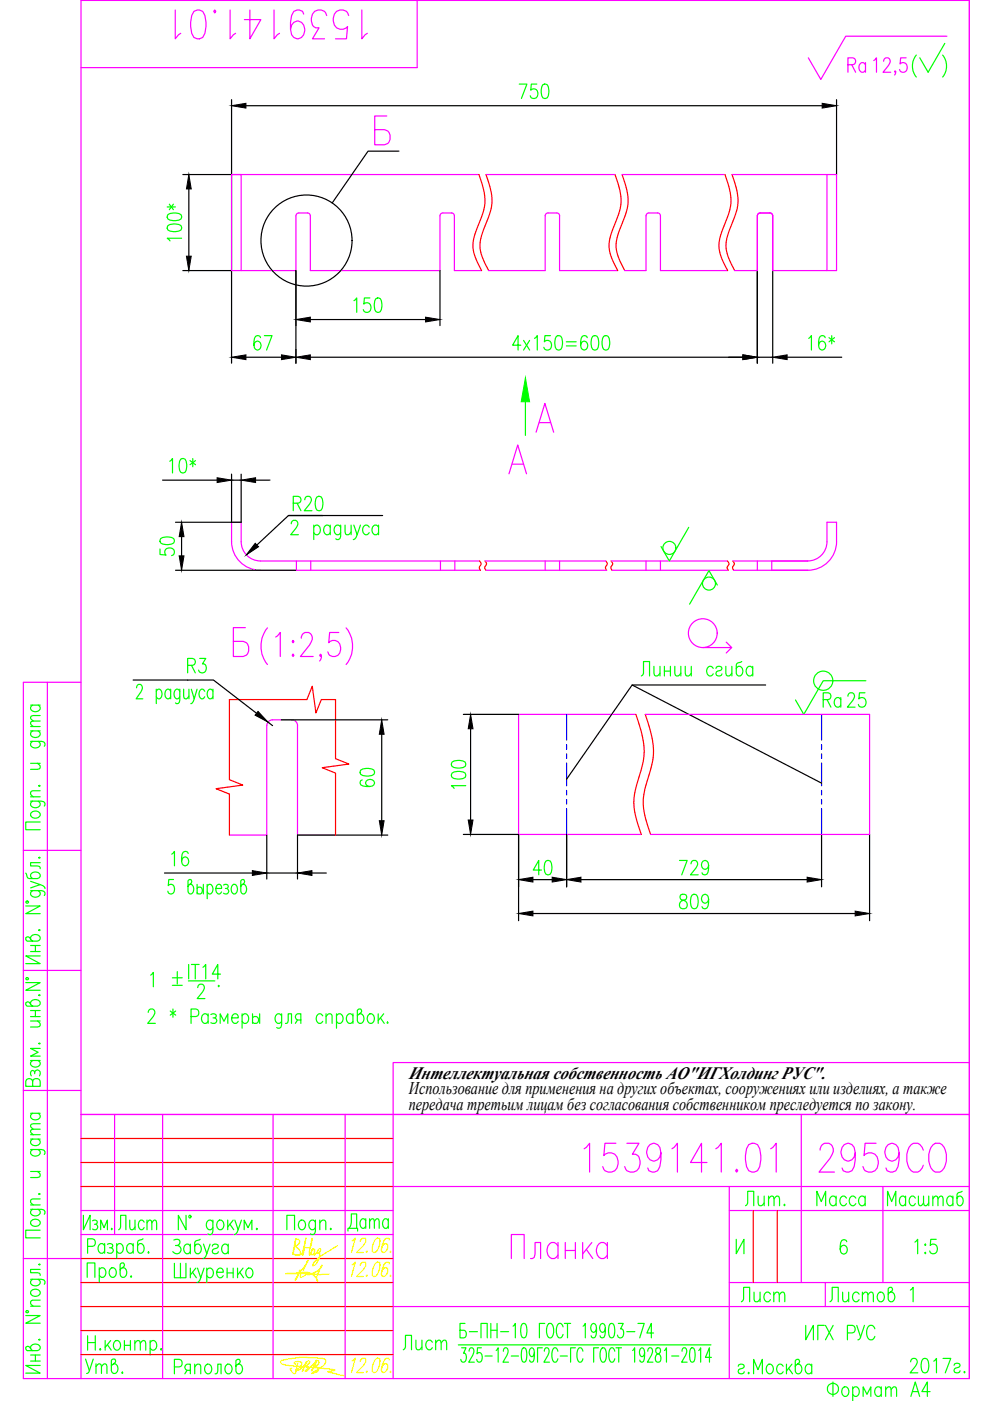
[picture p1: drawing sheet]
<svg xmlns="http://www.w3.org/2000/svg" width="210mm" height="297mm" viewBox="0 0 210 297" stroke-linecap="round" stroke-linejoin="round" font-family="sans-serif">
<g fill="none" stroke="#f0f" stroke-width=".25">
<path d="M88.4 .1v14.2h-71.2M187.3 13l.3-.6 .7-.1a.95 .95 0 0 1 .1 1.6l-1.2 1.4h1.7M200.8 7.7h-21.5l-5.3 9.1-2.6-4.5M205.5 .1v292.2M49.1 37h52.4M82 24.6h-2.6v6.1h2.1a1.66 1.66 0 0 0 1.3-1.6 1.66 1.66 0 0 0-1.3-1.6h-2.1M103 37h27.4M131.9 37h21.8M155.2 37h22.2v20.4h-13.6v-11.6a.59 .59 0 0 0-.6-.6l-2-.1a.61 .61 0 0 0-.6 .7v11.6h-4.8M175.3 37v20.4M93.9 45.2l1.8-.1a.61 .61 0 0 1 .6 .7v11.6h5.8M93.9 45.1a.63 .63 0 0 0-.6 .7v11.6h-27.5v-11.6a.59 .59 0 0 0-.6-.6l-1.8-.1a.63 .63 0 0 0-.7 .7v11.6h-13.6v-20.4h2v20.4"/>
<path d="M103.6 57.4h12v-11.6a.61 .61 0 0 1 .6-.7l1.8 .1a.59 .59 0 0 1 .6 .6v11.6h12.4M132.5 57.4h4.5v-11.6a.61 .61 0 0 1 .6-.7l1.8 .1a.59 .59 0 0 1 .6 .6v11.6h14.3M108.6 98.4h2.3M113.7 91.6l1.8-6.1 1.9 6.1M114.4 89.6h2.3M55.2 118.9h46.5M55.2 118.9a4.1 4.1 0 0 1-4.1-4v-4.2h-2v4.1a6.1 6.1 0 0 0 6.1 6.1M62.8 118.9v2M65.9 118.9v2M93.4 118.9v2M96.4 118.9v2M102.8 118.9h25.6"/>
<path d="M107.9 100.5l1.9-6.2 1.8 6.2M115.6 118.9v2M118.6 118.9v2M129.6 118.9h24.6M137 118.9v2M140 118.9v2M155.4 118.9h15.9a4.1 4.1 0 0 0 4-4v-4.2h2.1v4.1a6.1 6.1 0 0 1-6.1 6.1h-15.7M160.6 118.9v2M163.6 118.9v2M52 133.1h-2.5v6.1h2.1a1.66 1.66 0 0 0 1.2-1.6 1.66 1.66 0 0 0-1.2-1.6h-2.1M55.2 120.9h46.7M56.7 133.1a6.2 6.2 0 0 0 0 7.8"/>
<path d="M58.5 135.1l.9-1v5.1M62.1 135.8l.2 .2-.2 .3-.2-.3zM62.1 138.7l.2 .2-.2 .3-.2-.3zM63.9 135.3a1.24 1.24 0 0 1 .8-1.2h.7a1.32 1.32 0 0 1 .6 1.9l-.4 .8-1.9 2.4h2.7M68.1 138.9l-.1 .3-.2-.3 .2-.2a1.08 1.08 0 0 1-.2 1.5M71.8 134.1h-1.9l-.2 2.2a1.48 1.48 0 0 1 1.9-.3 1.48 1.48 0 0 1 .6 1.7 1.38 1.38 0 0 1-1.1 1.5 1.38 1.38 0 0 1-1.6-1M73.4 133.1a6.2 6.2 0 0 1 0 7.8M103 120.9h25.6M129.8 120.9h24.6M154 136.1l1.1 1.2h-6.1M155.1 137.3l-1.1 1.1M10 144.7v147.6"/>
<path d="M17.2 144.7h-12.2v147.6h200.5M134.8 151.5h-24.8v25.4h26M136.8 151.5h47.6v25.4h-46.5M48.6 177.1h8v-23.3a1.22 1.22 0 0 1 1.2-1.2h4.1a1.22 1.22 0 0 1 1.2 1.2v23.3h8M5 180.3h12.2M5 205.7h12.2M5 231.2h12.2M17.2 236.3h188.3M24.3 236.3v25.4M34.5 236.3v56M57.9 236.3v56M73.2 236.3v56"/>
<path d="M169.9 236.3v35.6M205.5 225.3h-122.1v67M17.2 256.7h66.2M83.4 251.6h122.1M154.6 256.7h50.9M154.6 251.6v40.7M187.2 251.6v20.3M5 266.8h12.2M17.2 261.7h66.2M83.4 277h122.1M154.6 271.9h50.9M17.2 292.3v-292.2h188.3v292.2"/>
<circle cx="149" cy="134.2" r="3.1"/>
</g>
<g fill="none" stroke="#000" stroke-width=".25">
<path d="M38.8 37h10.3M49.1 21.1v55.9M52.1 22.4h122.2M84.6 32h-6.6l-7.6 11M177.4 21.1v15.9M38.8 57.4h10.3M40 40.1v14.2M62.7 57.4v19.6M93.3 57.4v11.6M160.6 57.2v19.8M163.8 57.2v19.8M65.8 75.7h91.7"/>
<path d="M65.8 67.8h24.4M160.6 75.7h3.2M166.9 75.7h11.6M34.5 101.8h11.5M49.1 100.5v10.2M49.1 101.8h2M51.1 100.5v10.2h-13.9M54.2 101.8h3M61.2 109.3h19.9M68.5 109.3h-7.3l-6.7 6.3M37.2 120.9h25.6M28.2 144.2h17.1l9.1 7"/>
<path d="M56.8 153.1l1 .7M59.6 152.6h22.6M80.9 155.7v18.3M98.2 151.5h11.8M99.8 154.5v19.4M134 145.2h28.3M56.6 177.1v9.3M82.2 177.1h-19.1v9.3M98.2 176.9h11.8v18.3M120.1 165.2l13.9-20 40.2 20.8M120.1 176.9v11.1M174.2 176.9v11.1"/>
<path d="M184.4 176.9v18.3M34.9 185.1h18.6M56.6 185.1h6.5M66.1 185.1h3.1M113 193.7h68.3M123.2 186.5h47.9"/>
<circle cx="65" cy="51" r="9.7"/>
</g>
<g fill="none" stroke="#0f0" stroke-width=".25">
<path d="M111.4 85.2v7.1M61.8 111l.2-.5 .7-.2a.95 .95 0 0 1 .1 1.6l-1.2 1.5h1.7M62.2 106.7h1a.74 .74 0 0 0 .6-.7 .74 .74 0 0 0-.6-.8h-1v3.1M63 106.7l.8 1.6M64.6 106l.3-.6 .7-.2a.95 .95 0 0 1 .1 1.6l-1.2 1.5h1.6M66.5 111.8a.68 .68 0 0 1 .7-.5 .68 .68 0 0 1 .6 .5 1.03 1.03 0 0 1-.8 1.6l-.5-.5M66.5 111.3v3.1M67.2 105.4l.6-.2a1.49 1.49 0 0 1 .7 1.8l-.4 1.1-.6 .2a1.49 1.49 0 0 1-.7-1.8zM70 111.8a.68 .68 0 0 0-.6-.5 .68 .68 0 0 0-.7 .5 1.03 1.03 0 0 0 .9 1.6l.4-.5M70 111.3v2.1M72.2 111.8l-.2-.3a.65 .65 0 0 0-1 .3 1.03 1.03 0 0 0 .8 1.6l.4-.5M72.2 111.3l-.1 2.8-.3 .3-.6-.2"/>
<path d="M73.2 111.3l.1 1.9 .6 .2 .5-.6M74.4 111.3v2.1M75 111.3l.7 2.1 .7-2.1M75.7 113.4l-.2 .6-.6 .4M78.3 111.8a.68 .68 0 0 0-.7-.5 .68 .68 0 0 0-.6 .5 1.03 1.03 0 0 0 .8 1.6l.5-.5M80.3 111.8a.68 .68 0 0 0-.7-.5 .68 .68 0 0 0-.6 .5 1.03 1.03 0 0 0 .8 1.6l.5-.5M80.3 111.3v2.1M146 111.8l-4.1 7.1-1.7-3M42.3 139.6h1.3l-.7 1.2h.4a.96 .96 0 0 1 .4 1.4 .96 .96 0 0 1-1.5 .2l-.1-.3M152.1 124l-1.8-3-4.1 7.1M6.5 157.2l2.7 .1 .3 .3-.1 .6M6.5 155h2"/>
<path d="M6.5 154h2M6.5 149.5h2M6.9 157.2a.68 .68 0 0 0-.4 .6 .68 .68 0 0 0 .4 .7 1.02 1.02 0 0 0 1.6-.9l-.4-.4M6.9 155a.68 .68 0 0 0-.4 .6 .68 .68 0 0 0 .4 .6 1.02 1.02 0 0 0 1.6-.8l-.4-.4M6.9 149.5a.68 .68 0 0 0-.4 .6 .68 .68 0 0 0 .4 .7 1.02 1.02 0 0 0 1.6-.8l-.4-.5M8.5 152.9l-1.9 .1-.1 .5 .6 .5M8.5 151.7l-1.9 .1-.1 .5 .6 .6M29 145.8l.1-.4a.67 .67 0 0 1 .9-.1 .67 .67 0 0 1 .1 1l-1.2 1.9h1.4M33.1 146.6l.4-.5h.3a1.27 1.27 0 0 1 0 2.1h-.3l-.4-.5M33.1 146.1v3.1M36.2 146.6l-.4-.5a1.04 1.04 0 0 0-.6 1.8l.3 .3h.3l.4-.5M36.2 146.1v2.1"/>
<path d="M38.1 146.6l-.4-.5h-.3a1.27 1.27 0 0 0 0 2.1h.3l.4-.5M38.1 146.1l-.1 2.8-.3 .3-.5-.2M38.9 146.1l.1 1.9 .5 .2 .6-.6M39.8 141.1h1a.75 .75 0 0 0 .6-.8 .75 .75 0 0 0-.6-.7h-1v3.1M40.1 146.1v2.1M40.6 146.1l.6 2.1 .6-2.1M40.6 141.1l.8 1.6M41.2 148.2l-.4 .8-.3 .2M43.4 146.6l-.4-.5h-.3a1.27 1.27 0 0 0 0 2.1h.3l.4-.5M45.1 146.6l-.4-.5h-.3a1.27 1.27 0 0 0 0 2.1h.3l.4-.5M45.1 146.1v2.1M136 143.3l.4-.6v-2.4h1.3v3"/>
<path d="M138.7 141.3l.1 1.9 .6 .1 .5-.6M139.9 141.3v2M140.9 142.3h1.2M140.9 141.3v2M142.1 141.3v2M143.1 141.3l.1 1.9 .6 .1 .6-.6M144.4 141.3v2M145.3 141.3l.1 1.9 .6 .1 .6-.6M146.6 141.3v2M151.2 141.7a.68 .68 0 0 0-.6-.4 .68 .68 0 0 0-.7 .4 1.03 1.03 0 0 0 .9 1.6l.4-.4M151.8 141.7a.68 .68 0 0 1 .6-.4 .68 .68 0 0 1 .7 .4l-.4 .5-.6 .1a.57 .57 0 0 0-.2 .9 .73 .73 0 0 0 1.2-.3M153.9 141.3l.1 1.9 .6 .1 .6-.6"/>
<path d="M155.2 141.3v2M157.3 140.3l-1.1 .4-.1 2a.65 .65 0 0 0 .6 .6 .65 .65 0 0 0 .7-.4 1.02 1.02 0 0 0-.8-1.6l-.5 .4M159.6 141.7a.68 .68 0 0 0-.6-.4 .68 .68 0 0 0-.7 .4 1.03 1.03 0 0 0 .8 1.6l.5-.4M159.6 141.3v2M183.4 146.9h-1.2l-.1 1.3a.89 .89 0 0 1 1.1-.2 .89 .89 0 0 1 .4 1.1 .83 .83 0 0 1-.7 .8 .83 .83 0 0 1-.9-.6M183.6 144.3h-9.1l-4.1 7.2-1.7-3.1M6.5 169.9l2.7 .1 .3 .3-.1 .6M6.5 168.9h2M6.5 161.8h2M6.6 172.3a1.09 1.09 0 0 1 1.2-.3 1.09 1.09 0 0 1 .7 .9 1.07 1.07 0 0 1-1.1 .6 1.07 1.07 0 0 1-.9-1zM6.9 169.9a.68 .68 0 0 0-.4 .6 .68 .68 0 0 0 .4 .6 1.02 1.02 0 0 0 1.6-.8l-.4-.4M7.9 161.8l.6 .6-.1 .6-1.9 .1"/>
<path d="M8.2 166.6l.2-.1 .1 .1-.1 .1zM8.5 174.3h-3v1.6h3M8.5 167.7l-1.9 .1-.1 .6 .6 .5M5.5 192.1h3l-3 1.6h3M5.5 185.1l.4 1.1 2 .1a.66 .66 0 0 0 .6-.6 .66 .66 0 0 0-.4-.7 .93 .93 0 0 0-1.2-.1 .93 .93 0 0 0-.3 1.1l.3 .3M6.5 199.1a1.02 1.02 0 0 1 1-1 1.02 1.02 0 0 1 1 1l-.6 .4h-2.1l-.3-.3v-.4l.4-.2 .3 .1 .7 .8M6.5 188.8l2.7 .2 .3 .3-.1 .6M6.5 186.9l2 .7-2 .7M6.9 188.8l-.4 .5a1.02 1.02 0 0 0 1 .9 1.02 1.02 0 0 0 1-.9l-.4-.5M8.2 197.2l.2-.1 .1 .1-.1 .1zM8.2 181.8l.2-.1 .1 .1-.1 .2zM8.5 187.6l.6 .2 .4 .6"/>
<path d="M8.5 182.9h-2v.7l1.9 .1 .1 .5M36.8 186.5h-1l-.1 1.3a.7 .7 0 0 1 1.2 .1 .95 .95 0 0 1 0 1.2 .95 .95 0 0 1-1.1 .3l-.2-.4M40.3 187.5h.3a1.26 1.26 0 0 1 0 2 .61 .61 0 0 1-.7-.5v-2.2l.3-.3 .4 .1a.75 .75 0 0 1-.5 1l-.2 .3M41.8 188.4a.69 .69 0 0 1 .9-.1 .69 .69 0 0 1 .1 1 .69 .69 0 0 1-.9 .1l-.1-.2M41.8 187.5v2M43.1 187.5v2M43.9 187.9l.4-.4h.3a1.26 1.26 0 0 1 0 2h-.3l-.4-.4M43.9 187.5v3M45.8 188.4h1.2a.61 .61 0 0 0-.2-.7 .61 .61 0 0 0-.7-.1 1.3 1.3 0 0 0 .2 1.9h.3l.4-.4M47.4 187.6a.61 .61 0 0 1 1 .3l-.3 .5h-.3M48.1 188.4a.62 .62 0 0 1 .4 .6 .62 .62 0 0 1-.4 .5l-.7-.1M49.3 187.6l.5-.1a1.26 1.26 0 0 1 0 2 1.06 1.06 0 0 1-.8-.7 1.06 1.06 0 0 1 .3-1.2z"/>
<path d="M51.5 187.5h.3a1.26 1.26 0 0 1 0 2 .61 .61 0 0 1-.7-.5v-2.2l.3-.3 .4 .1a.74 .74 0 0 1-.5 1l-.2 .3M5.5 208.3h3l-3 1.7h3M6.5 212.9a1.02 1.02 0 0 1 1-1 1.02 1.02 0 0 1 1 1l-.6 .4h-2.1l-.3-.3v-.4l.4-.2 .3 .1 .7 .8M6.5 216.5h2M6.5 214.3h2M6.5 215.5h2M6.5 200.5h2M6.5 201.7h2M7.5 200.5v1.2M7.5 214.3v1.2M7.9 216.5l.6 .6-.1 .5-1.9 .1M8.2 211l.2-.1 .1 .1z"/>
<path d="M8.5 202.7h-3l3 1.6h-3M31.4 214.6l.3-.5 .7-.2a.95 .95 0 0 1 .1 1.6l-1.2 1.5h1.6M36.1 214.4l1.2 .8M36.7 213.9v1.8M37.3 214.4l-1.2 .8M40.5 215.5h1.1a.83 .83 0 0 0 .6-.8 .83 .83 0 0 0-.6-.8h-1.1v3.1M44.1 215.4a.68 .68 0 0 0-.6-.5 .68 .68 0 0 0-.7 .5 .93 .93 0 0 0 0 1.1 .93 .93 0 0 0 1.1 .3l.2-.3M44.1 214.9v2.1M44.7 215.1a.73 .73 0 0 1 1.2 .3l-.1 .3-.6 .1M45.5 215.8a.6 .6 0 0 1 .5 .6 .6 .6 0 0 1-.5 .6l-.8-.2M46.7 217v-2.1l.8 1.6 .8-1.6v2.1M49.1 215.8h1.4a.68 .68 0 0 0-.4-.8 .68 .68 0 0 0-.9 .4 1.02 1.02 0 0 0 .8 1.6l.5-.5"/>
<path d="M51.3 215.4a.68 .68 0 0 1 .7-.5 .68 .68 0 0 1 .6 .5 1.02 1.02 0 0 1-.8 1.6l-.5-.5M51.3 214.9v3.1M53.5 215.8a.75 .75 0 0 1 1.2 0 .75 .75 0 0 1-.3 1.2h-.5l-.4-.3M53.5 214.9v2.1M55.1 214.9v2.1M59.7 215.4l-.2-.3a.82 .82 0 0 0-1 .1 .82 .82 0 0 0-.2 .9 .82 .82 0 0 0 .9 .9l.5-.5M59.7 214.9l-.1 2.8-.4 .3-.5-.1M60.5 217l.5-.2 .1-1.9h.7v2.1M63.1 216.3l-.5 .7M63.8 216.3h-.7l-.2-.2a.68 .68 0 0 1 .2-1.2h.7v2.1M68.4 215.4l-.4-.5a1.02 1.02 0 0 0-1 1.1 1.02 1.02 0 0 0 1 1l.4-.5M69.1 215.5l.6-.6 .6 .2 .1 1.9"/>
<path d="M69.1 214.9v2.1M71.3 215.4a.68 .68 0 0 1 .7-.5 .68 .68 0 0 1 .6 .5 1.02 1.02 0 0 1-.8 1.6l-.5-.5M71.3 214.9v3.1M74.8 215.4a.68 .68 0 0 0-.6-.5 .68 .68 0 0 0-.6 .5 .93 .93 0 0 0-.1 1.1 .93 .93 0 0 0 1.1 .3l.2-.3M74.8 214.9v2.1M76.2 214.9a1.02 1.02 0 0 1 1 1.1 1.02 1.02 0 0 1-1 1l-.4-.6v-2.2l.3-.3h.4l.2 .5-.1 .2-.8 .8M78.2 215.1a.82 .82 0 0 1 1 .1 .82 .82 0 0 1 .2 .9 .82 .82 0 0 1-1 .9 1.19 1.19 0 0 1-.2-1.9zM80.2 214.9v2.1M80.7 215.8l.8 1.2M81.4 214.9l-1.2 1.5M82.2 216.7l.1 .1-.1 .2-.1-.2zM6.5 224.8h2"/>
<path d="M6.5 236h2M6.9 236a.68 .68 0 0 0-.4 .7 .68 .68 0 0 0 .4 .6 1.02 1.02 0 0 0 1.6-.8l-.4-.5M6.9 229.3a.75 .75 0 0 0-.7-.6 .75 .75 0 0 0-.7 .6v1h3v-1a.83 .83 0 0 0-.8-.6 .83 .83 0 0 0-.8 .6v1M6.9 224.8l-.4 .5a1.02 1.02 0 0 0 1 1 1.02 1.02 0 0 0 1-1l-.4-.5M7.4 227.3a.6 .6 0 0 1 .5-.5 .6 .6 0 0 1 .6 .5l-.1 .8M7.4 227.6v-.3l-.5-.4a.73 .73 0 0 0-.3 1.2M8.2 221.2l.2-.1 .1 .1-.1 .2zM8.5 239.4l-1.9 .1-.1 .5 .6 .6M8.5 238.2l-1.9 .2-.1 .4 .6 .6M8.5 222.3h-2l1.6 .8-1.6 .8h2M6.5 256.4l2.7 .1 .3 .4-.1 .5M6.5 243.7l2.7 .1 .3 .4-.1 .6"/>
<path d="M6.5 255.5h2M6.5 248.4h2M6.5 241.5h2M6.5 240.6h2M6.6 258.8a1.09 1.09 0 0 1 1.2-.3 1.09 1.09 0 0 1 .7 .9 1.07 1.07 0 0 1-1.1 .6 1.07 1.07 0 0 1-.9-.9zM6.9 256.4a.68 .68 0 0 0-.4 .6 .68 .68 0 0 0 .4 .7 1.02 1.02 0 0 0 1.6-.8l-.4-.5M6.9 243.7a.68 .68 0 0 0-.4 .7 .68 .68 0 0 0 .4 .6 1.02 1.02 0 0 0 1.6-.8l-.4-.5M6.9 241.5a.68 .68 0 0 0-.4 .6 .68 .68 0 0 0 .4 .7 1.02 1.02 0 0 0 1.6-.8l-.4-.5M7.9 248.4l.6 .6-.1 .5-1.9 .2M8.2 253.1l.2-.1 .1 .1-.1 .2zM8.5 254.2l-1.9 .1-.1 .6 .6 .6M17.7 257.7v3l1.4-3v3"/>
<path d="M19.6 258.8a.61 .61 0 0 1 1 .3l-.3 .5h-.3M20.3 259.6a.62 .62 0 0 1 .4 .5 .62 .62 0 0 1-.4 .6l-.7-.1M39.4 257.7v3l-1.6-3v3M45.1 259.1l-.2-.3a.65 .65 0 0 0-1 .3 1.03 1.03 0 0 0 .8 1.6l.4-.4M45.1 258.7l-.1 2.7-.3 .3-.6-.1M46.3 258.8a.65 .65 0 0 1 1 .3 1.03 1.03 0 0 1-.8 1.6 1.2 1.2 0 0 1-.2-1.9zM48.3 258.7v2M48.7 259.6l.9 1.1M49.4 258.7l-1.1 1.4M49.8 258.7l.7 2 .7-2M63.6 258.8a.65 .65 0 0 1 1.1 .3 1.03 1.03 0 0 1-.9 1.6 1.2 1.2 0 0 1-.2-1.9zM66.9 259.1l-.3-.3a.65 .65 0 0 0-1 .3 1.03 1.03 0 0 0 .8 1.6l.5-.4"/>
<path d="M66.9 258.7l-.1 2.7-.4 .3-.6-.1M67.8 259.3l.6-.6 .6 .1 .1 1.9M67.8 258.7v2M5.5 278.9h3l-3 1.7h3M6.5 271.2l2.7 .2 .3 .3-.1 .6M6.5 276.9h2M6.6 273.7a1.09 1.09 0 0 1 1.2-.3 1.09 1.09 0 0 1 .7 .9 1.07 1.07 0 0 1-1.1 .5 1.07 1.07 0 0 1-.9-.9zM6.9 271.2a.68 .68 0 0 0-.4 .7 .68 .68 0 0 0 .4 .6 1.02 1.02 0 0 0 1.6-.8l-.4-.5M8.2 268.1l.2-.1 .1 .1-.1 .1zM8.5 260.8h-3v1.7h3M8.5 275.7l-1.9 .1-.1 .6 .6 .5M8.5 269.1h-2v.7l1.9 .2 .1 .4"/>
<path d="M18.5 270.8v-3h1.6v3M18.6 264.3h1a.83 .83 0 0 0 .6-.8 .83 .83 0 0 0-.6-.8h-1v3M21.1 269.2a.68 .68 0 0 1 .6-.4 .68 .68 0 0 1 .6 .4 1.02 1.02 0 0 1-.8 1.6l-.4-.4M21.1 268.8v3M21.3 260.7v-2l.8 1.6 .7-1.6v2M22.2 264.1l-.5-.4a1.02 1.02 0 0 0-.9 1 1.02 1.02 0 0 0 .9 1l.5-.4M22.2 263.7v2M22.8 263.8a.73 .73 0 0 1 1.1 .3l-.3 .4h-.4M23.5 268.9a.65 .65 0 0 1 1 .3 1.02 1.02 0 0 1-.8 1.6 1.2 1.2 0 0 1-.2-1.9zM23.6 264.5a.6 .6 0 0 1 .4 .6 .6 .6 0 0 1-.4 .6l-.8-.1M24.7 264.1l.5-.4a1.02 1.02 0 0 1 1 1 1.02 1.02 0 0 1-1 1l-.5-.4M24.7 263.7v3"/>
<path d="M25.9 268.8a1.02 1.02 0 0 1 1 1 1.02 1.02 0 0 1-1 1l-.4-.6v-2.1l.3-.3h.4l.2 .4-.1 .3-.8 .7M27.8 270.5l.1 .2-.1 .1-.1-.1zM28.2 264.1l-.4-.4a1.02 1.02 0 0 0-1 1 1.02 1.02 0 0 0 1 1l.4-.4M28.2 263.7v2M30.3 262.7l-1 .4-.1 2a.66 .66 0 0 0 .5 .6 .66 .66 0 0 0 .7-.4 1.03 1.03 0 0 0-.8-1.6l-.4 .4M31.5 265.4l.1 .2-.1 .1-.1-.1zM36.9 262.9l.8-.1a.63 .63 0 0 1 .3 1l-.3 .3a.92 .92 0 0 1 .5 1.4 .92 .92 0 0 1-1.6-.1M37 267.9v3h2.4v-3M37.2 264.1h.5M38.3 267.9v3M40.4 264.2a.68 .68 0 0 0-.7-.4 .68 .68 0 0 0-.6 .4 1.03 1.03 0 0 0 .8 1.6l.5-.4M40.4 263.8v2"/>
<path d="M40.4 268.9v2M40.8 269.7l.8 1.2M41.5 268.9l-1.1 1.4M41.9 268.9l.7 2 .7-2M42.4 262.8l-1 .4-.1 2a.65 .65 0 0 0 .6 .6 .65 .65 0 0 0 .7-.4 1.02 1.02 0 0 0-.8-1.6l-.5 .4M42.6 270.9l-.3 .6-.5 .4M43.1 263.8l.7 2 .7-2M43.8 265.8l-.2 .6-.6 .4M43.8 269.3a.68 .68 0 0 1 .7-.5 .68 .68 0 0 1 .6 .5 1.03 1.03 0 0 1-.8 1.6l-.5-.4M43.8 268.9v3M45 264.2a.68 .68 0 0 1 .7-.4 .68 .68 0 0 1 .6 .4l-.4 .5-.5 .1a.57 .57 0 0 0-.3 .9 .73 .73 0 0 0 1.2-.3M45.9 269.7h1.4a.68 .68 0 0 0-.4-.8 .68 .68 0 0 0-.8 .4 1.03 1.03 0 0 0 .8 1.6l.4-.4"/>
<path d="M48.2 269.9h1.2M48.2 268.9v2M48.4 264.2a.68 .68 0 0 0-.7-.4 .68 .68 0 0 0-.6 .4 1.03 1.03 0 0 0 .8 1.6l.5-.4M48.4 263.8v2M49.4 268.9v2M50.4 268.9v2M50.5 260.7l-.2 .6-.6 .4M50.8 269.7l.8 1.2M51.5 268.9l-1.1 1.4M51.8 260.7v-2l.8 1.6 .8-1.6v2M52.5 269a.65 .65 0 0 1 1 .3 1.03 1.03 0 0 1-.8 1.6 1.2 1.2 0 0 1-.2-1.9zM54.5 260.4l.1 .2-.1 .1-.2-.1z"/>
<path d="M60.8 260.7v-3h1.7v3M70.1 260.4l.1 .2-.1 .1-.1-.1zM156.1 262.8v3l1.6-3v3M179.5 263.3l-.1-.3-.3-.2-.6 .2a2.84 2.84 0 0 0 0 2.8 .68 .68 0 0 0 1-.3 .87 .87 0 0 0 0-1.1 .87 .87 0 0 0-1-.3l-.4 .8M193 273.5l.6-.6v3.1M194 263.3l.6-.5v3M196.2 263.8l.1 .1-.1 .2-.1-.2zM196.2 265.5l.1 .2-.1 .1-.1-.1zM198.5 262.8h-1.2l-.1 1.3a.89 .89 0 0 1 1.1-.2 .89 .89 0 0 1 .4 1 .83 .83 0 0 1-.6 .9 .83 .83 0 0 1-1-.6M6.5 285.9a1.02 1.02 0 0 1 1-.9 1.02 1.02 0 0 1 1 .9l-.6 .5h-2.1l-.3-.4v-.3l.4-.3 .3 .1 .7 .9M6.5 287.3h2M6.5 288.6h2"/>
<path d="M7.5 287.3v1.3M8.2 284l.2-.1 .1 .1-.1 .2zM8.5 289.5h-3l3 1.6h-3M18.6 283.2v3.1M18.6 284.7h1.6M20.2 283.2v3.1M22.3 284.2v2.1M23.5 284.2l-1.2 1.5M24.4 284.4a.65 .65 0 0 1 1 .3 1.02 1.02 0 0 1-.8 1.6 1.2 1.2 0 0 1-.2-1.9zM26.4 284.2v2.1M27.7 284.2v2.1M28.6 284.8l.6-.6 .4 .2 .1 1.9"/>
<path d="M28.6 284.2v2.1M29.7 284.8l.6-.6 .5 .2 .1 1.9M31.8 284.7a.68 .68 0 0 1 .7-.5 .68 .68 0 0 1 .6 .5 1.02 1.02 0 0 1-.8 1.6l-.5-.5M31.8 284.2v3.1M34.2 286l.1 .1-.1 .2-.2-.2zM37 289.8h1a.83 .83 0 0 0 .6-.8 .83 .83 0 0 0-.6-.8h-1v3.1M39.7 290.5l-.5 .8M40.4 290.5h-.7l-.3-.1a.68 .68 0 0 1 .3-1.2h.7v2.1M41.3 289.8l.6-.6 .5 .2 .2 1.9M41.3 289.2v2.1M43.7 289.4a.65 .65 0 0 1 1.1 .3 1.03 1.03 0 0 1-.8 1.6 1.2 1.2 0 0 1-.3-1.9zM45.6 291.3l.5-.2 .1-1.9h.7v2.1"/>
<path d="M48 289.4a.65 .65 0 0 1 1.1 .3 1.03 1.03 0 0 1-.8 1.6 1.2 1.2 0 0 1-.3-1.9zM50.5 289.2a1.02 1.02 0 0 1 .9 1 1.02 1.02 0 0 1-.9 1.1l-.5-.6v-2.2l.4-.3h.3l.2 .4-.1 .3-.8 .8M97.2 285.1h53.5M97.9 285.8h.9l-.5 1.1h.2a1.26 1.26 0 0 1-.1 1.9 .55 .55 0 0 1-.7-.6M98.6 280.6h-1.1v3.1h.9a.9 .9 0 0 0 .5-.9 .9 .9 0 0 0-.5-.8h-.9M99.5 286.5v-.2a.56 .56 0 0 1 .6-.5l.3 .2a1.43 1.43 0 0 1-.2 1.4l-.8 1.4h1.2M99.5 282.3h1.7M102 283.7v-3.1h1.3v3.1M102.1 285.8h-.9v1.3a.51 .51 0 0 1 .8-.2 1.37 1.37 0 0 1-.3 1.9 .55 .55 0 0 1-.6-.6M102.8 287.5h1.6M104.1 280.6v3.1M104.1 282h1.3"/>
<path d="M105.2 286.3l.4-.5v3M105.4 280.6v3.1M106.1 282.3h1.7M106.7 286.5v-.2a.56 .56 0 0 1 .7-.5l.3 .5a3.7 3.7 0 0 1-1.1 2.5h1.2M108.4 287.5h1.5M108.8 281.2l.5-.6v3.1M110.7 280.7l.5-.1a1.64 1.64 0 0 1 .5 1.7l-.3 1.2-.4 .2a1.62 1.62 0 0 1-.6-1.8zM110.8 285.9l.4-.1a1.72 1.72 0 0 1 .5 1.7l-.3 1.2-.4 .1a1.69 1.69 0 0 1-.5-1.7zM113.3 286.8l-.2 .7-.3 .1a1.04 1.04 0 0 1-.6-.9 1.04 1.04 0 0 1 .6-.9l.3 .1a3.4 3.4 0 0 1 0 2.8l-.5 .1-.2-.1-.1-.3M115 285.8h-1v3M115.4 286.5v-.2a.56 .56 0 0 1 .7-.5l.3 .5a3.7 3.7 0 0 1-1.1 2.5h1.2M115.5 280.6h-1.1v3.1"/>
<path d="M116.3 280.7l.1-.1a.74 .74 0 0 1 .9 .7 2.21 2.21 0 0 1-.5 2.4 .74 .74 0 0 1-.8-.8 2.58 2.58 0 0 1 .3-2.2zM118.3 286.5l-.3-.6-.5-.1a2.44 2.44 0 0 0 0 3 .67 .67 0 0 0 .8-.7M118.8 287.5h1.5M119.4 281.3a.67 .67 0 0 0-.7-.7 .67 .67 0 0 0-.6 .7 2.21 2.21 0 0 0 .4 2.4 .74 .74 0 0 0 .9-.8M119.7 280.6h1.3M120.3 280.6v3.1M122 285.8h-1v3M123.6 286.5l-.3-.6-.5-.1a2.44 2.44 0 0 0 0 3 .67 .67 0 0 0 .8-.7M123.6 281.2l.5-.6v3.1M126.5 281.6l-.3 .7-.3 .2a1.01 1.01 0 0 1-.7-1 1.01 1.01 0 0 1 .7-.9l.3 .1a3.1 3.1 0 0 1 0 2.8l-.5 .2-.3-.2-.1-.3M126.9 285.8h-1v3M127.6 285.9l.1-.1a.69 .69 0 0 1 .8 .7v1.6a.67 .67 0 0 1-.8 .7 2.56 2.56 0 0 1-.1-2.9z"/>
<path d="M128.4 281.6l-.3 .7-.3 .2a1.01 1.01 0 0 1-.7-1 1.01 1.01 0 0 1 .7-.9l.3 .1a3.2 3.2 0 0 1 0 2.8l-.5 .2-.3-.2-.1-.3M129.3 280.7l.5-.1a1.62 1.62 0 0 1 .5 1.7l-.2 1.2-.5 .2a1.62 1.62 0 0 1-.6-1.8zM130.3 286.5l-.2-.6-.5-.1a2.44 2.44 0 0 0 0 3 .67 .67 0 0 0 .7-.7M130.6 285.8h1.2M131.1 280.6h1l-.5 1.2h.3a1.18 1.18 0 0 1-.2 1.9 .6 .6 0 0 1-.8-.6M131.2 285.8v3M132.9 282.3h1.7M134.1 286.3l.5-.5v3M135.3 280.6h1.3l-1 3.1M136.7 286.8l-.3 .7-.2 .1a1.04 1.04 0 0 1-.6-.9 1.04 1.04 0 0 1 .6-.9l.2 .1a3.4 3.4 0 0 1 0 2.8l-.4 .1-.3-.1v-.3M137.3 286.5v-.2a.56 .56 0 0 1 .7-.5l.3 .2a1.43 1.43 0 0 1-.2 1.4l-.8 1.4h1.1M138.6 282.6h-1.5l1-2v3.1"/>
<path d="M139.1 285.9a.87 .87 0 0 0 .8 1.3 1.05 1.05 0 0 1-.2 1.6 .57 .57 0 0 1-.8-.6 1.23 1.23 0 0 1 1.1-1.4 .6 .6 0 0 0 0-.9 .6 .6 0 0 0-.9 0zM140.9 286.3l.4-.5v3M142.4 287.5h1.5M144.6 286.5v-.2a.56 .56 0 0 1 .7-.5l.3 .5a4 4 0 0 1-1.1 2.5h1.2M146.5 285.9l.4-.1a1.72 1.72 0 0 1 .5 1.7l-.3 1.2-.4 .1a1.72 1.72 0 0 1-.5-1.7zM148.1 286.3l.5-.5v3M150.8 287.8h-1.2l.8-2v3M156.5 289.7a.67 .67 0 0 1 .7-.5 .67 .67 0 0 1 .6 .5l-.4 .4-.5 .2a.56 .56 0 0 0-.3 .8 .73 .73 0 0 0 1.2-.3M158.7 291l.1 .1-.1 .2-.1-.2zM159.8 291.3v-3.1l.9 2.2 .9-2.2v3.1M162.8 289.4l.2-.2a1.02 1.02 0 0 1 1 1 1.02 1.02 0 0 1-1 1.1 1.2 1.2 0 0 1-.2-1.9zM166.1 289.7l-.5-.5a1.03 1.03 0 0 0-.9 1 1.03 1.03 0 0 0 .9 1.1l.5-.5"/>
<path d="M166.8 289.2v2.1M167.2 290.1l.8 1.2M167.9 289.2l-1.1 1.5M169.1 289.2a1.02 1.02 0 0 1 .9 1 1.02 1.02 0 0 1-.9 1.1l-.5-.6v-2.2l.4-.3h.3l.2 .4-.1 .3-.8 .8M170.8 281v3.1l1.7-3.1v3.1M172.1 289.7l-.5-.5a1.02 1.02 0 0 0-.9 1 1.02 1.02 0 0 0 .9 1.1l.5-.5M172.1 289.2v2.1M174.8 281h-1.4v3.1M175 281l1.6 3.1M176.6 293v3.1M176.6 281l-1.6 3.1M178.8 294.2a.65 .65 0 0 1 1.1 .3 1.02 1.02 0 0 1-.9 1.6 1.2 1.2 0 0 1-.2-1.9z"/>
<path d="M179.7 282.6h1a.83 .83 0 0 0 .6-.8 .83 .83 0 0 0-.6-.8h-1v3.1M180.8 294.5a.68 .68 0 0 1 .6-.5 .68 .68 0 0 1 .7 .5 1.02 1.02 0 0 1-.8 1.6l-.5-.5M180.8 294v3M181.7 281l.8 2.5M183 296.1v-2.1l.8 1.6 .8-1.6v2.1M183.3 281l-.9 2.8-.5 .3M185.5 281.7a.82 .82 0 0 0-.8-.7 .82 .82 0 0 0-.8 .7 1.93 1.93 0 0 0 .5 2.4 .87 .87 0 0 0 1.1-.8M186.8 294.5a.68 .68 0 0 0-.6-.5 .68 .68 0 0 0-.6 .5 1.02 1.02 0 0 0 .8 1.6l.4-.5M186.8 294v2.1M187.8 294.6l.6-.6 .4 .2 .1 1.9M187.8 294v2.1M188.9 294.6l.6-.6 .5 .2 .1 1.9"/>
<path d="M193.1 288.7l.2-.5 .7-.2a.96 .96 0 0 1 .1 1.6l-1.1 1.5h1.6M193.1 296.1l1-3.1 .9 3.1M193.5 295h1.1M195.6 288.2l.6-.2a1.49 1.49 0 0 1 .7 1.8l-.3 1.1-.6 .2a1.49 1.49 0 0 1-.7-1.8zM197.2 295h-1.7l1.1-2v3.1M198 288.6l.6-.6v3.1M200 288h1.6l-1.2 3.1M202.3 289.5a.68 .68 0 0 1 .6-.5 .68 .68 0 0 1 .7 .5l-.4 .4-.6 .2a.56 .56 0 0 0-.2 .8 .73 .73 0 0 0 1.2-.3M204.5 290.8l.1 .1-.1 .2-.1-.2z"/>
<circle cx="141.9" cy="116.2" r="1.38"/>
<circle cx="150.3" cy="123.7" r="1.38"/>
<circle cx="174.5" cy="144.3" r="2.04"/>
<circle cx="5.8" cy="191.3" r=".26"/>
<circle cx="5.8" cy="207.5" r=".26"/>
<circle cx="40.2" cy="257.9" r=".26"/>
<circle cx="5.8" cy="278.1" r=".26"/>
<circle cx="176.6" cy="294.5" r="1.19"/>
</g>
<g fill="#000" stroke="#000" stroke-width=".21">
<path d="M49.1 22.4l3-.5v1zM174.3 21.9l3.1 .5-3.1 .5zM40 37l.5 3.1h-1zM39.5 54.3h1l-.5 3.1zM49.1 75.7l3-.5v1zM59.7 75.2l3 .5-3 .5zM62.7 67.8l3.1-.6v1.1zM62.7 75.7l3.1-.5v1zM90.2 67.2l3.1 .6-3.1 .5zM157.5 75.2l3.1 .5-3.1 .5zM163.8 75.7l3.1-.5v1zM46 101.3l3.1 .5-3.1 .5z"/>
<path d="M54.1 115.2l.7 .7-2.6 1.7zM51.1 101.8l3.1-.5v1zM54.7 150.8l2.1 2.3-2.7-1.5zM80.9 152.6l.5 3.1h-1zM99.8 151.5l.5 3h-1zM80.4 174h1l-.5 3.1zM99.3 173.9h1l-.5 3zM53.5 184.6l3.1 .5-3.1 .5zM63.1 185.1l3-.5v1zM110 193.7l3-.5v1zM117.1 186l3 .5-3 .5zM120.1 186.5l3.1-.5v1z"/>
<path d="M171.1 186l3.1 .5-3.1 .5zM181.3 193.2l3.1 .5-3.1 .5z"/>
</g>
<g fill="none" stroke="#f00" stroke-width=".25">
<path d="M101.5 37a12.8 12.8 0 0 1 1.3 6.5 17.5 17.5 0 0 1-1.7 5.1 7.6 7.6 0 0 0 .4 7.5l.6 1.3M103 37a12.4 12.4 0 0 1 1.3 6.5 17.5 17.5 0 0 1-1.7 5.1 7.6 7.6 0 0 0 .4 7.5l.6 1.3M130.4 37a12.7 12.7 0 0 1 1.2 6.5 21.2 21.2 0 0 1-1.9 5.8 7.4 7.4 0 0 0 .6 6.8l.7 1.3M131.9 37a12.8 12.8 0 0 1 1.2 6.5 21.2 21.2 0 0 1-1.9 5.8 7.4 7.4 0 0 0 .6 6.8l.7 1.3M153.7 37a12.8 12.8 0 0 1 1.2 6.5 21.2 21.2 0 0 1-1.9 5.8 7.4 7.4 0 0 0 .6 6.8l.7 1.3M155.2 37a12.8 12.8 0 0 1 1.2 6.5 17.5 17.5 0 0 1-1.7 5.1 7.6 7.6 0 0 0 .4 7.5l.7 1.3M101.7 118.9a.81 .81 0 0 1-.1 1.4l.3 .6M102.8 118.9a.81 .81 0 0 1 0 1.4l.2 .6M128.4 118.9a.81 .81 0 0 1 0 1.4l.2 .6M129.6 118.9a.79 .79 0 0 1-.1 1.4l.3 .6M154.2 118.9a.81 .81 0 0 1 0 1.4l.2 .6M155.4 118.9a.79 .79 0 0 1-.1 1.4l.3 .6"/>
<path d="M134.8 151.5a20.4 20.4 0 0 1 1.7 8.7 37 37 0 0 1-1.8 7.2l-.3 2.4a14.9 14.9 0 0 0 1 5.5l.6 1.6M136.8 151.5a20.9 20.9 0 0 1 1.7 8.3v.4a37 37 0 0 1-1.8 7.2l-.3 2.8a18.9 18.9 0 0 0 1.5 6.7M48.6 177.1v-8.7l-2.8-1.2 5.7-.7-2.9-1.2v-17h16.5l1.1-2.8 .8 5.7 1.1-2.9h3v12.6l2.9 1.1-5.7 .8 2.8 1.1v13.2M17.2 241.4h66.2M17.2 246.5h66.2M17.2 251.6h66.2M159.7 256.7v15.2M164.8 256.7v15.2M17.2 266.8h66.2M17.2 271.9h66.2M17.2 277h66.2M17.2 282.1h66.2"/>
<path d="M17.2 287.2h66.2"/>
</g>
<path d="M111.4 80.1l.9 5.1h-1.8z" fill="#0f0" stroke="#0f0" stroke-width=".21"/>
<g fill="none" stroke="#00f" stroke-width=".25">
<path d="M120.1 151.5v5.4M120.1 157.9v1M120.1 159.8v1M174.2 151.5v5.4M174.2 157.9v1M174.2 159.8v1M120.1 161.8v4.8M120.1 167.6v1M120.1 169.5v1M120.1 171.5v5.4M174.2 161.8v4.8M174.2 167.6v1"/>
<path d="M174.2 169.5v1M174.2 171.5v5.4"/>
</g>
<g fill="none" stroke="#ff0" stroke-width=".25">
<path d="M62.7 262.6l-.6 3.4 .3-1.7a1.87 1.87 0 0 1 .4-1.5 .59 .59 0 0 1 .7 .4 .59 .59 0 0 1-.3 .7l-.7 .4a1.33 1.33 0 0 1 1.1 1.6l-.7 .2-.8-.2a2.22 2.22 0 0 0 1.9-.1l.9-3.3-.7 3.7 .3-1.7h1.1a.46 .46 0 0 0 .4-.6l.2-1.4-.6 3 .1 .6 .1-.1 .2-.6a.38 .38 0 0 0 0 .5 .38 .38 0 0 0 .6 0l.1-.4a.47 .47 0 0 0-.4-.7l-.3 .7a.41 .41 0 0 1 .2-.6 .41 .41 0 0 1 .6 .2l-.2 1 .5-.5a1.03 1.03 0 0 1 .8-.9 .71 .71 0 0 1-.5 1l.3-.1a2.52 2.52 0 0 1-.8 2.5l-.6 .3 .2-.6 .3-.4a12.6 12.6 0 0 1 3.4-2.4l1.4-.9M64.3 269.5l1-2.3-.3 .7-1.6 2.2-.8 1.3 .3-.3 .7-1.8 .1 .4v1.1l.7-.2 1-.8-.1 .5 .5-.1a3.5 3.5 0 0 0 2.5-1.9l-.8 1.5a1.68 1.68 0 0 0-.3 1.7l.2 .1a2.73 2.73 0 0 0-2.9-1.8l-3.9 .3 3.2-.1 1.8 .2h4.2M74.7 263.1l.6-.6-.8 3.1M74.7 268.2l.6-.6-.8 3M76.3 263.2l.1-.1a.64 .64 0 0 1 .5-.6 .64 .64 0 0 1 .7 .3 1.44 1.44 0 0 1-.6 1.3l-1.4 1.5h1.4M76.3 268.3l.1-.1a.64 .64 0 0 1 .5-.6 .64 .64 0 0 1 .7 .3 1.44 1.44 0 0 1-.6 1.3l-1.4 1.4h1.4M77.8 265.3l-.1 .3 .2-.2M77.8 270.3l-.1 .3 .2-.1M79.7 262.6l.6-.1a1.35 1.35 0 0 1 .1 1.7l-.6 1.2-.6 .2a1.35 1.35 0 0 1-.1-1.8zM79.7 267.7l.6-.1a1.35 1.35 0 0 1 .1 1.7l-.6 1.2-.6 .1a1.35 1.35 0 0 1-.1-1.7zM82.5 262.9v-.3l-.4-.1a2.34 2.34 0 0 0-1.2 2v.6l.3 .5a1.24 1.24 0 0 0 .9-1.8l-.3-.1a1.07 1.07 0 0 0-.9 .8M82.5 268v-.3l-.4-.1a2.34 2.34 0 0 0-1.2 2v.6l.3 .4a1.24 1.24 0 0 0 .9-1.7l-.3-.2a1.07 1.07 0 0 0-.9 .9"/>
<path d="M82.8 265.3l-.1 .3 .2-.2M82.8 270.3l-.1 .3 .2-.1M62.7 289.2l-.3-.2a.99 .99 0 0 1 1.6 .2l-.5 .8-.8 .4 .1 .1a2.83 2.83 0 0 0 2.1-1.6v-.2l-.8 2.1 .3-.7a1.93 1.93 0 0 1 1.1-1.6l.1 .1a1.09 1.09 0 0 1-.8 .9 .62 .62 0 0 1 .7 .7 .62 .62 0 0 1-.8 .5v-.1a6.7 6.7 0 0 0 2.4-2.2l-1 2.2 1.1-2a.35 .35 0 0 1 .5 .1 .35 .35 0 0 1-.2 .5l-.4 .4-.5 .1 .6 .1 .2 .3a.54 .54 0 0 1 .1 .6 .54 .54 0 0 1-.6 .3l-.8 .2 2.2-1.5 .7-.7a.68 .68 0 0 0 0-.8 .68 .68 0 0 0-.8-.2 19.7 19.7 0 0 0-8.7 .6 .52 .52 0 0 0 .6 .7l1.6 .3 9.1 .8 .3 .1-1.6 .4 3.4 .8M63.1 289l-.5 2.2h-.3l-.4-.3-.4-.7 .3-.1M74.7 288.5l.6-.6-.8 3.1M76.3 288.7l.1-.2a.64 .64 0 0 1 .5-.5 .64 .64 0 0 1 .7 .2 1.44 1.44 0 0 1-.6 1.3l-1.4 1.5h1.4M77.8 290.7l-.1 .3 .2-.1M79.7 288.1l.6-.2a1.35 1.35 0 0 1 .1 1.8l-.6 1.2-.6 .1a1.35 1.35 0 0 1-.1-1.7zM82.5 288.4v-.3l-.4-.2a2.34 2.34 0 0 0-1.2 2.1v.6l.3 .4a1.24 1.24 0 0 0 .9-1.7l-.3-.2a1.07 1.07 0 0 0-.9 .9M82.8 290.7l-.1 .3 .2-.1"/>
</g>
<g font-size="10.1" fill="#f0f">
<text x="36" y="9.5">1539141.01</text>
<text x="122.8" y="249.8">1539141.01</text>
<text x="172.5" y="249.8">2959СО</text>
</g>
<text font-size="9.3" fill="#f0f" x="107.2" y="268.1">Планка</text>
<text font-size="8.4" fill="#f0f" x="192.3" y="17.6">( )</text>
<text font-size="7.1" fill="#0f0" x="72.7" y="262.1">Дата</text>
<g font-size="6.6" fill="#f0f">
<text x="178.5" y="16.6">Ra</text>
<text x="174.6" y="277.3">Листов</text>
</g>
<g font-size="6.6" fill="#0f0">
<text x="109" y="22.2">750</text>
<text x="39.5" y="52.2" transform="rotate(-90 39.5 52.2)">100*</text>
<text x="52.6" y="75.5">67</text>
<text x="107.6" y="75.5">4x150=600</text>
<text x="170.4" y="75.5">16*</text>
<text x="34.9" y="101.6">10*</text>
<text x="80.4" y="167.9" transform="rotate(-90 80.4 167.9)">60</text>
<text x="35.3" y="184.9">16</text>
<text x="142.9" y="194">809</text>
<text x="30.7" y="210.6">1 .</text>
<text x="157" y="256.8">Лит.</text>
<text x="171.8" y="256.8">Масса</text>
<text x="187" y="256.8">Масштаб</text>
<text x="24" y="262.1">Лист</text>
<text x="155.9" y="277.3">Лист</text>
<text x="84.3" y="287.5">Лист</text>
<text x="16.9" y="292.5">Утв.</text>
</g>
<g font-size="6.2" fill="#0f0">
<text x="73.7" y="67.4">150</text>
<text x="37.7" y="118.9" transform="rotate(-90 37.7 118.9)">50</text>
<text x="173.2" y="151">Ra</text>
<text x="99.5" y="168.3" transform="rotate(-90 99.5 168.3)">100</text>
<text x="111.8" y="186.6">40</text>
<text x="142.9" y="186.6">729</text>
</g>
<g font-size="3.8">
<text x="86.7" y="228.8">Интеллектуальная собственность АО&quot;ИГХолдинг РУС&quot;.</text>
<text x="86.7" y="232">Использование для применения на других объектах, сооружениях или изделиях, а также</text>
<text x="86.7" y="235.2">передача третьим лицам без согласования собственником преследуется по закону.</text>
</g>
</svg>
